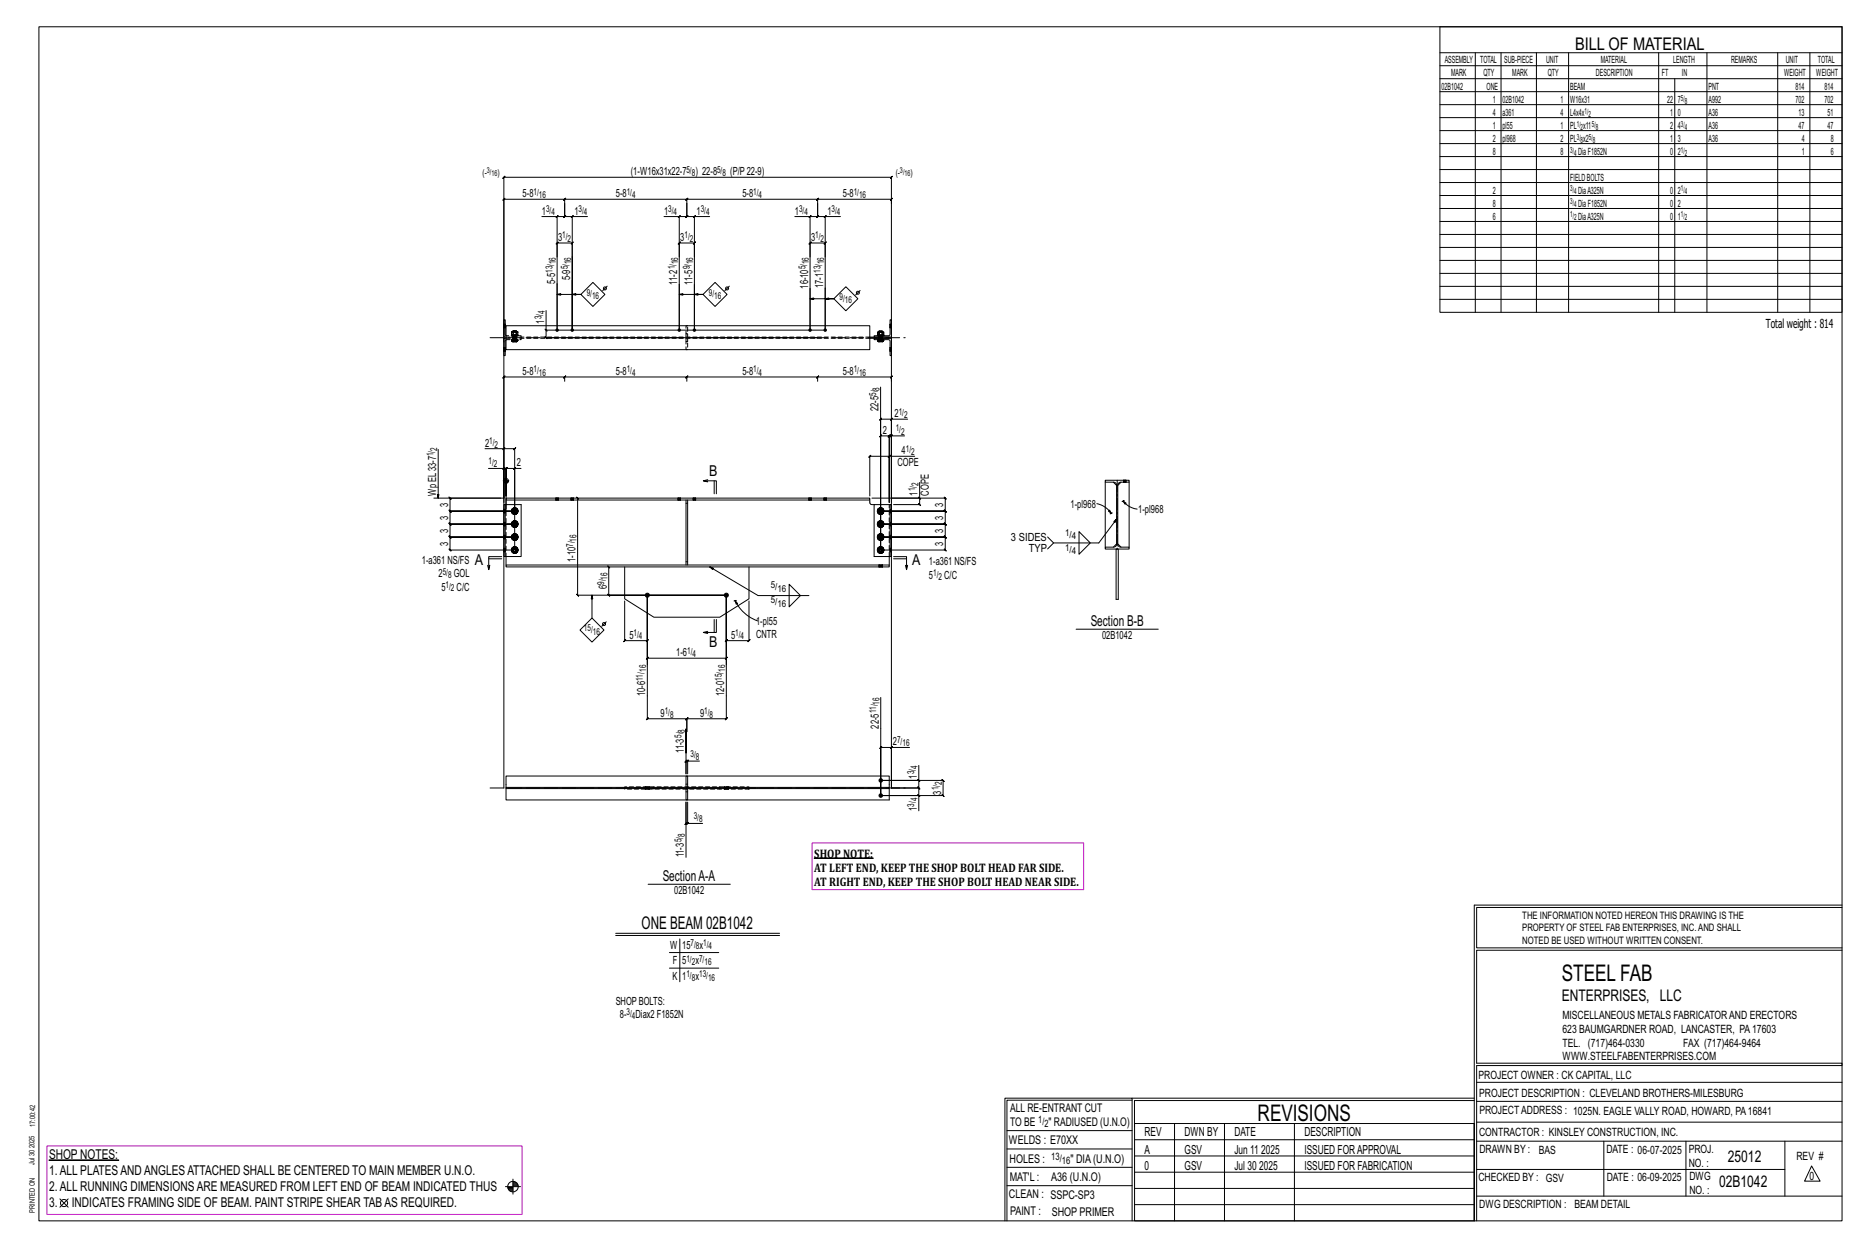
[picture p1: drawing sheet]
<svg xmlns="http://www.w3.org/2000/svg" width="914mm" height="610mm" viewBox="0 0 914 610" stroke-linecap="round" stroke-linejoin="round" font-family="sans-serif">
<g fill="#000" stroke="#000" stroke-width=".49">
<path d="M399 420h28zM24 568h34z"/>
<circle cx="273" cy="162" r=".6"/>
<circle cx="280" cy="162" r=".6"/>
<circle cx="333" cy="162" r=".6"/>
<circle cx="340" cy="162" r=".6"/>
<circle cx="397" cy="162" r=".6"/>
<circle cx="404" cy="162" r=".6"/>
<circle cx="317" cy="291" r="1"/>
<circle cx="356" cy="291" r="1"/>
<circle cx="431" cy="382" r=".9"/>
<circle cx="431" cy="389" r=".9"/>
</g>
<g fill="none" stroke="#000" stroke-width=".49">
<path d="M19 13h883v584h-883zM705 13h197v140h-197zM705 26h197M705 32h197M705 39h197M722 26v127M735 26v127M752 26v127M768 26v127M812 26v127M820 39v114M836 26v127"/>
<path d="M870 26v127M886 26v127M705 45h197M705 51h197M705 58h197M705 64h197M705 70h197M705 77h197M276 100v6l1-1-1 1h-3M276 100v6l1-1-1 1h4M276 100l1-3-1 1v-1h-29l-1 1 1-1v70M276 97h60v1l1-1-1 3"/>
<path d="M277 97l-1 1zM336 97v1l1-1zM336 100v6l1-1-1 1h-3M336 100v6l1-1-1 1h4M336 97h64v1l1-1-1 3M400 98l1-1zM400 100v6l1-1-1 1h-3M400 100v6l1-1-1 1h4M400 97h36v1l1-1-1 3M705 83h197M705 89h197M705 96h197"/>
<path d="M265 106h8v20M272 106l1-1zM280 106l1-1-1 1zM288 106h-8v20v-7l1-1-1 1h-7v-1l-1 1h1v43M325 106h8v20M333 106h-1l1-1zM339 106l1-1zM347 106h-7v20M389 106h8v20M397 106h-1l1-1zM404 106v-1l-1 1zM411 106h-7v20"/>
<path d="M705 102h197M705 108h197M705 115h197M273 139v23zM280 126v36zM280 137v25M333 139v23zM340 139v23zM350 138l6 6-6 6-6-6zM705 121h197M705 127h197M705 134h197"/>
<path d="M247 159h.1M248 159h178v12h-178zM267 152v10h137v-43v-1l-1 1h1h-7v-1l-1 1h1v43M273 144h11h-4M284 144l6-6 6 6-6 6zM297 140l-2 2M333 144h11h-4M357 140l-2 2M397 141v21zM397 146h11h-4M404 141v21zM414 140l6 6-6 6-6-6z"/>
<path d="M421 142l-2 2M436 159h.1M705 140h197M705 146h197M247 170h.1M247 172h.1M247 160h.1M248 166h-1v8l1-8M248 164l-1-8v9h1M251 164h.1M251 165h.1M251 165v1"/>
<path d="M251 166h.1M253 164h.1M253 165h.1M253 165v1M253 166h.1M267 161l1 1zM267 162v3l1 1-1-1h133M333 162v-43h-1l1-1v1h7h-1l1-1v1v43M426 165h9v1h-9M428 166h8v8l-1-8h-7zM428 164h7l1-8v9h-8zM429 164h4z"/>
<path d="M430 166v1zM430 164v-2v2M430 166v1M430 164h.1M430 165h.1M430 165v1M430 166h.1M430 162h3v2M430 162h2v2M430 167h2M430 166h1M431 167l1-1v1"/>
<path d="M432 166h-1v1M432 164h.1M432 165h.1M432 165v1M432 166h.1M432 166l1 1M433 167h-2M436 170h.1M436 172h.1M436 160h.1M276 187l1-3-1 1v-1h-29l-1 1 1-1v62M276 184h60v1l1-1-1 3"/>
<path d="M277 184l-1 1zM336 184h64v1l1-1-1 3M337 184l-1 1zM400 184h36v1l1-1-1 3M401 184l-1 1zM431 189v80v-64v1l1-1h-1h5M214 220v24M237 220h10v24v-15h-8M247 220h5h-1l1-1v1v49h-32l1 1-1-1v-6h1l-1-1v1h32h-32h1l-1-1v1v-7l1 1-1-1h32h-32l1 1-1-1v-6l1 1-1-1 1 1-1-1v-6h1l-1-1v1h25M247 219l-1 1zM436 213h-1h1l-1 1v-1v33M437 205l-1 1z"/>
<path d="M437 213l-1 1zM443 213h-7v33M444 205h-8v39h27l-1-1 1 1v6h-1l1 1v-1h-32h32h-1l1 1v-1v6h-1l1 1v-1h-32h32h-1l1 1v-1v7l-1-1 1 1h-32h32l-1-1 1 1v6h-1l1 1v-1h-32v-56v1l1-1h-1h4v1l1-1h-1v33M246 235h3M247 229l-1 1 1-1zM247 229h8M247 235h.1M247 234v1M248 234v9v-14l-1 1 1-1-1 1 1-1v21M248 235v1M249 235v1M252 229l-1 1 1-1z"/>
<path d="M252 229v21h-32h32M346 236l-2-1h7v7M346 235h-2M350 235v7M435 223h1l-1 1zM435 223h-9l-1 1 1-1v20M448 223h-13v23M450 236v8h-23M541 235h12v1h-5l-1 1v29l1 2h5v1h-12v-1h5l1-2v-29l-1-1h-5zM541 236v32M545 236l2 1M549 236l-2 1"/>
<path d="M550 235h.1M550 236h.1M551 235h.1M551 236h.1M553 236v32M212 244h35M247 247v25zM247 247h8v25h-8M248 244h178v1h-178zM248 245v2M250 256h1M250 250h1"/>
<path d="M251 256h.1M251 249v1M251 257v1M251 251h.1M251 256v1M251 250v1M251 256v-1l-1 1 1 1M251 250v-1l-1 1 1 1v-1M251 257l1 1M251 251l1 1M251 255h.1M251 249h.1"/>
<path d="M252 257l1 1M252 251h1M252 255l-1 1M252 255h1v1M252 249h-1M252 249h1M252 255l1 1v1M252 249l1 1v1M253 255h-1M253 249h-1M253 257v1l-1-1M253 251h-1"/>
<path d="M253 257h.1M253 250v1M253 256l-1 1M253 250l-1 1M253 255v1M253 249v1M253 256h.1M272 244h.1M272 245h.1M273 244h.1M273 245h.1M280 244h.1"/>
<path d="M280 245h.1M281 244h.1M281 245h.1M283 244l-1-1 1 1v47h-1l1 1v-1h73h-58v1l-1-1h1v-14v1l-1-1h1M332 244h.1M332 245h.1M333 244h.1M333 245h.1M336 245v31M337 245v31M339 244h.1M339 245h.1"/>
<path d="M341 244h.1M341 245h.1M396 244h.1M396 245h.1M397 244h.1M397 245h.1M403 244h.1M403 245h.1M405 244h.1M405 245h.1M426 245v2h2M430 256h.1"/>
<path d="M430 250h.1M430 249v1M430 251h.1M430 257v1M430 250v1M430 256v1M430 250v-1v1v1v-1M430 256v-1v1v1M430 251l1 1M430 257l1 1M430 249h.1M430 255h.1"/>
<path d="M431 251h1M431 257l1 1M431 249h-1M431 249h1M431 255l-1 1M431 255h1v1M431 249l2 1-1 1M431 255l2 1-1 1M432 249h-1M432 255h-1M432 251h-1M432 257v1l-1-1"/>
<path d="M432 250v1M432 257h.1M432 250l-1 1M432 256l-1 1M432 249v1M432 255v1M432 249l1 1M432 256h1M436 247v25zM436 247h-8v25h8M450 243l1 1zM450 244v3v-1l1 1h-1h-13"/>
<path d="M537 246a11 11 0 0 1 7 5M543 250l1 1zM544 251h-1M545 251h-1M547 254l-9 12h-22l-3-3M550 245l1 1v1zM550 245l3 3 4 1M550 245h-1M550 245h.1M239 277v2M239 273h7M246 272h-7v7l1-2"/>
<path d="M248 276h187v1h-187zM248 272v4M250 269h1M250 263h1M251 269h.1M251 262v1M251 270v1M251 264h.1M251 269v1M251 263h.1M251 269v-1l-1 1 1 1M251 262l-1 1 1 1v-1"/>
<path d="M251 270l1 1M251 263l1 1M251 268h.1M251 261v1M252 270l1 1M252 264h1M252 268h-1M252 268h1M252 261l-1 1M252 262l1-1v1M252 268l1 1v1M252 262l1 1"/>
<path d="M253 268h-1M253 261l-1 1M253 270v1l-1-1M253 263v1h-1M253 270h.1M253 263v1M253 269l-1 1M253 263l-1 1M253 268v1M253 262h.1M253 269h.1M253 262v1"/>
<path d="M306 277v16l14 9h32l15-9v-16M347 277l24 14h25M430 269h.1M430 263h.1M430 262v1M430 264h.1M430 270v1M430 269v1M430 262v1v1v-1M430 269v-1v1v1M430 276h.1M430 277h.1"/>
<path d="M430 263l1 1M430 270l1 1M430 261v1M430 268h.1M431 264h1M431 270l1 1M431 261l-1 1M431 262l1-1v1M431 268h-1M431 268h1M431 262l2 1h-1M431 268l2 1-1 1"/>
<path d="M432 261l-1 1M432 268h-1M432 263v1h-1M432 270v1l-1-1M432 276h.1M432 277h.1M432 263v1M432 270h.1M432 263l-1 1M432 269l-1 1M432 262h.1M432 268v1"/>
<path d="M432 262l1 1M432 269h1M435 272v4M437 272h7v7v-2M437 273h7M443 277l1 2M516 266l-3 3M528 260l6 6-6 5zM546 269h1v24h-1zM547 266l-2 2M547 266l2 2M290 291v11"/>
<path d="M317 291v61h-1l1-1v1h19l1-1-1 1v6v-6l1-1-1 1h20h-1l1-1v1v-61v22l-1 1 1-1h11l-1 1 1-1v-19M317 291v22l-1 1 1-1h-11l-1 1 1-1v-19M317 291v31l-1 1 1-1h39l-1 1 1-1v-31v34M360 294l1 1-1 1zM360 294a19 19 0 0 0 11 10M360 294h-1M360 294h.1M386 286l6 5-6 6zM284 308l6-6 6 6-6 6zM297 304l-2 2M346 309h-2M350 303v6"/>
<path d="M351 303v6h-7l2 1M527 308h40M431 341v48v-23l1-1-1 1h5M336 380h1v5h-1zM336 368v-11v22v-7l-1 1 1-1h1M337 372l-1 1zM342 372h-5v7M437 365l-1 1zM445 366h-9v20M450 374v8h-19h31l-1-1 1 1v7h-1l1 1v-1h-31h19v8M247 386v-299h-1l1-1v1h189l1-1-1 1v299M248 385h187v1h-187z"/>
<path d="M248 386v5h187v-5M248 385v-5h187v5M316 385h.1M316 386h.1M318 385h.1M318 386h.1M336 386h1v5h-1zM337 392v11h7M355 385h.1M355 386h.1M357 385h.1M357 386h.1"/>
<path d="M436 386h14l-1-1 1 1v3M449 381l1 1zM449 389l1 1zM450 382v4l-1-1 1 1h-14M337 403v-1l-1 1zM337 403h-1v-1l-1 1h1v-11v27M317 433h40M301 457h81M301 458h81M333 459v21M722 443v154M722 443h180"/>
<path d="M902 444h-179v20h179M328 466h24M328 474h24M902 465h-179v55h179v1h-179v76M554 538h-61v59M554 537h168M722 538h-167v13M723 539h179M723 530h179M493 553h61M555 550h167v47h-167zM555 558h167"/>
<path d="M575 550v47M599 550v47M634 550v47M723 549h179M723 558h179M785 558v27M825 558v27M874 558v27M251 577v7M251 579h2M251 580h3M251 578h2"/>
<path d="M493 571h61M493 562h61M555 573h167M555 566h167M723 572h151M887 570l4 8h-8zM29 587l4 4M33 587l-4 4M247 581h8M249 581h2M249 582h2M250 583h1"/>
<path d="M492 597v-60h62v60M493 580h61M555 589h167M555 581h167M723 585h179"/>
<circle cx="296" cy="141" r=".7"/>
<circle cx="356" cy="141" r=".7"/>
<circle cx="420" cy="143" r=".7"/>
<circle cx="248" cy="235" r="1.2"/>
<circle cx="296" cy="305" r=".7"/>
<circle cx="31" cy="589" r="1.8"/>
<circle cx="251" cy="581" r="2.6"/>
</g>
<path d="M398 412h133v23h-133zM23 561h233v33h-233z" fill="none" stroke="#f0f" stroke-width=".5"/>
<g fill="none" stroke="#000" stroke-width=".49" stroke-dasharray="2 1.4">
<path d="M247 159v1zM247 159h.1M247 160h.1M336 159h1v4h-1zM436 160h.1M436 160v-1M436 159h.1M247 171h.1M247 170h.1M247 172h.1M247 171v1M248 166h178"/>
<path d="M248 166h7M250 164h.1M250 166v1zM250 167h.1M250 167h1zM250 166h.1M250 162v2zM250 164h1zM250 162h1zM251 166v1zM251 167h.1M251 166h.1"/>
<path d="M251 164h.1M251 165h.1M251 165v1M251 164v1M251 164v2zM251 162h.1M251 162v2zM251 164h2zM251 162h2zM251 164h1zM251 166v-1M251 165v-1"/>
<path d="M251 167h1zM251 166h1zM252 167h.1M252 166h.1M252 164h.1M252 162h.1M252 165v1zM252 166v-1M252 165l-1 1M252 164v1zM252 165v-1M252 166l1-1"/>
<path d="M252 165h.1M252 165l1-1M252 166v1zM252 167h1zM252 166h1zM252 164h1zM252 165v1M253 167h-1zM253 166v1zM253 167h.1M253 166h.1M253 166v-1"/>
<path d="M253 165v1M253 165v-1M253 164h.1M253 162h.1M253 162v2zM253 164v2zM253 165h.1M254 164h.1M255 165v-1h-7M336 167h1v4h-1zM336 166v1M336 163v2"/>
<path d="M337 167v-1M337 165v-2M426 165h-178M430 166v1zM430 167h.1M430 164v-2v2v-2v2h2h-2M430 166v1M430 166h.1M430 165h.1M430 165v1M430 164h.1M430 164v1"/>
<path d="M430 164v2zM430 162h1M430 162h2M430 167h1M430 162h.1M430 164h-1h1M430 164h2M430 166v-1M430 165v-1M430 167h1zM430 167h1h1M431 162h.1"/>
<path d="M431 162h1M431 165v1zM431 166v-1M431 165l-1 1M431 164v1zM431 165v-1M431 166l1-1M431 165h.1M431 166h.1M431 165l1-1M431 164h.1M431 167l-1-1 2 1"/>
<path d="M431 166l1 1M431 165v1M431 167h1M432 166h.1M432 166v-1M432 165v1M432 165v-1M432 164h.1M432 162h.1M432 162v2zM432 164h1h-1v-2h1v2M432 164v2z"/>
<path d="M432 165h.1M432 167h.1M432 166l1 1h-1zM432 164h1M432 166l1 1M436 171h.1M436 172h.1M436 170h.1M436 171v-1M550 235v1M550 235h.1M551 235v1z"/>
<path d="M551 235l-1 1M551 236h-1M551 235v1M551 235h.1M551 236h.1M551 236v-1M247 257h.1M247 256h.1M247 251h.1M247 250v1M247 250h.1M247 249h.1"/>
<path d="M247 257v-1v1M248 247v25M250 256v1zM250 250v1zM250 256l1 1zM250 256l1-1-1 1 1 2-1-2h1M250 250l1 1zM250 250l1-1-1 1 1 1-1-1h1M250 256h.1M250 257l1 1zM250 249v1zM250 251h1z"/>
<path d="M251 257v-1M251 256h.1M251 251v-1M251 249v1M251 255l-1 1zM251 258h.1M251 255h.1M251 249h-1zM251 251v1zM251 249h.1M251 257v1zM251 257v1"/>
<path d="M251 251h.1M251 257h1M251 256l1-1M251 250l1 1M251 250l1-1M251 256v1zM251 250h.1M251 258h2zM251 255h2zM251 251h2zM251 249h2zM251 256v-1l-1 1h1v1"/>
<path d="M251 249l-1 1 1-1v2M251 257h1zM251 256h1zM251 250l1 1zM251 250l1-1zM251 258h1zM251 255h1zM251 252h1zM251 249l1-1zM252 257v1h-1h1h-1zM252 257h.1M252 256h.1"/>
<path d="M252 251v1l-1-1 1 1-1-1zM252 251h.1M252 249h.1M252 255h-1h1h-1h1M252 258h1zM252 258h1M252 257l1 1M252 255h1h-1h1h-1zM252 255h1zM252 249h-1h1h-1h1M252 252h1zM252 252l1-1z"/>
<path d="M252 252l1-1M252 251h1M252 249h1h-1h1h-1zM252 248l1 1zM252 257h1M252 257h1zM252 256h1zM252 255l1 1M252 251l1-1zM252 249l1 1zM252 249h1M253 258v-1z"/>
<path d="M253 258v-1M253 255h.1M253 251h.1M253 249h.1M253 258h.1M253 252v-1zM253 256h.1M253 250h.1M253 255v1zM253 249v1zM253 256v1zM253 257h.1"/>
<path d="M253 256v-1M253 250v1M253 250v-1M253 257v-1M253 255v1v1M253 251v-1M253 249v2M253 249v1M253 257v1zM253 256h1zM253 249l1 1zM253 256v2z"/>
<path d="M253 250v1zM254 256l-1 1zM254 250l-1 1zM272 244v1M272 244h.1M273 244v1zM273 244l-1 1M273 245h-1M273 244v1M273 244h.1M273 245h.1M273 245v-1"/>
<path d="M280 244v1M280 244h.1M280 244v1zM280 245h.1M281 244v1M281 244h.1M281 245h.1M281 245v-1M332 244v1M332 244h.1M333 244v1zM333 244l-1 1"/>
<path d="M333 245h-1M333 244v1M333 244h.1M333 245h.1M333 245v-1M336 246h1M339 244v1M339 244h.1M340 244l-1 1M340 244v1zM340 245h.1M340 244v1"/>
<path d="M340 244h1M341 245h-1M341 245v-1M396 244v1M396 244h.1M397 244v1zM397 244l-1 1M397 245h-1M397 244v1M397 244h.1M397 245h.1M397 245v-1"/>
<path d="M403 244v1M403 244h.1M404 244l-1 1M404 244v1zM404 244v1M404 245h.1M404 244h1M405 245h-1M405 245v-1M429 250l1 1zM429 256l1 1zM430 250v1z"/>
<path d="M430 250v-1v1v1v-1M430 256v1zM430 256v-1v1v2v-2M430 249l-1 1zM430 251h.1M430 256h-1zM430 257v1zM430 251v-1M430 249v1M430 257v-1M430 256h.1M430 249h.1"/>
<path d="M430 251v1zM430 255v1zM430 258h.1M430 255h.1M430 257v1M430 250l1 1M430 250l1-1M430 257h1M430 256l1-1M430 250h.1M430 251h2zM430 249h2z"/>
<path d="M430 258h2zM430 255h2zM430 249v1v-1v2M430 256v-1v1v1M430 250l1 1zM430 250l1-1zM430 257h1zM430 256h1zM430 252h1zM430 249l1-1zM430 258h1zM430 255h1z"/>
<path d="M431 251v1l-1-1 1 1-1-1zM431 251h.1M431 249h.1M431 257v1h-1h1h-1zM431 257h.1M431 256h.1M431 249h-1h1h-1h1M431 252h1zM431 252l1-1zM431 252l1-1M431 251h1M431 249h1h-1h1h-1z"/>
<path d="M431 248l1 1zM431 255h-1h1h-1h1M431 258h1zM431 258h1M431 257l1 1M431 255h1h-1h1h-1zM431 255h1zM431 251l1-1zM431 249l1 1zM431 249h1M431 257h1M431 257h1z"/>
<path d="M431 256h1zM431 255l1 1M432 251h.1M432 249h.1M432 258v-1zM432 258v-1M432 255h.1M432 252v-1zM432 258h.1M432 250h.1M432 256h.1M432 249l1 1z"/>
<path d="M432 255l1 1zM432 256v1zM432 250v1M432 250v-1M432 257h.1M432 256v-1M432 251v-1M432 249v2M432 257v-1M432 255v1v1M432 249h1zM432 249l1 1"/>
<path d="M432 256h1zM432 256h1M433 251h-1zM433 249v1zM433 257l-1 1zM433 256h.1M433 250l-1 1zM433 256l-1 2zM433 250v1zM433 256v1zM436 249h.1M436 250v-1"/>
<path d="M436 256h.1M436 250h.1M436 251h.1M436 257h.1M247 270h.1M247 269v1M247 269h.1M247 268h.1M247 264h.1M247 264v-1M247 263v1M247 263h.1"/>
<path d="M247 262h.1M250 269v1zM250 263h.1M250 269l1 1zM250 269l1-1-1 1 1 1-1-1h1M250 263h1zM250 263l1-2-1 2 1 1-1-1h1M250 268v1zM250 270h1zM250 262v1zM250 263l1 1zM251 270v-1"/>
<path d="M251 269h.1M251 263h.1M251 262v1M251 268h-1zM251 270v1zM251 268h.1M251 262h-1zM251 264h.1M251 262v-1zM251 270v1M251 262v-1M251 270h1"/>
<path d="M251 269l1-1M251 263l1 1M251 262h1M251 269v1zM251 270h2zM251 268h2zM251 264h2zM251 261h2zM251 268l-1 1h1v1M251 262l-1 1 1-1v1v1v-1v1v-1M251 270h1zM251 269l1-1z"/>
<path d="M251 262v1zM251 263h1zM251 262h1zM251 271h1zM251 268h1zM251 264h1zM251 261h1zM252 270v1h-1h1h-1zM252 270h.1M252 268h.1M252 264h-1h1h-1zM252 263v1z"/>
<path d="M252 262h.1M252 268h-1h1h-1h1M252 271h1zM252 271h1M252 270l1 1M252 268h1h-1h1h-1zM252 268h1zM252 261h-1h1h-1l1 1M252 264h1zM252 264h1M252 264v-1zM252 261h1h-1h1l-1 1z"/>
<path d="M252 261h1zM252 270h1M252 270h1zM252 268l1 1zM252 268h1M252 264l1-1M252 263h1zM252 262h1zM252 262h1M253 271v-1zM253 271v-1M253 268h.1"/>
<path d="M253 264h.1M253 261v1zM253 261v1M253 269h.1M253 262v1zM253 268v1zM253 261v2zM253 269v1zM253 263h.1M253 270h.1M253 269v-1M253 263v1"/>
<path d="M253 262h.1M253 270v-1M253 268v2M253 264v-1M253 262v1M253 268l1 1zM253 263v1zM253 262l1 1zM254 269l-1 1zM254 263h-1zM337 275h-1M429 263h1z"/>
<path d="M429 269l1 1zM430 263h.1M430 263v-2v2v1v-1M430 269v1zM430 269v-1v1v1v-1M430 262l-1 1zM430 263v1zM430 268l-1 1zM430 270h.1M430 262v1M430 270v-1M430 269h.1"/>
<path d="M430 262h.1M430 264h.1M430 262v-1zM430 268h.1M430 270v1zM430 262v-1M430 270v1M430 263l1 1M430 262h1M430 270h1M430 269l1-1M430 276h.1"/>
<path d="M430 276v1M430 264h2zM430 261h2zM430 270h2zM430 268h2zM430 262v1v-1v1v1v-1v1v-1M430 268v1v1M430 277h.1M430 262v1zM430 263h1zM430 262h1zM430 270h1z"/>
<path d="M430 269l1-1zM430 264h1zM430 261h1zM430 271h1zM430 268h1zM431 277v-1M431 264h-1h1h-1zM431 263v1zM431 262h.1M431 270v1h-1h1h-1zM431 270h.1M431 268h.1"/>
<path d="M431 276v1zM431 261h-1h1h-1l1 1M431 264h1zM431 264h1M431 264v-1zM431 261h1h-1h1l-1 1zM431 261h1zM431 268h-1h1h-1h1M431 271h1zM431 271h1M431 270l1 1M431 268h1h-1h1h-1z"/>
<path d="M431 268h1zM431 277l1-1M431 276h.1M431 264l1-1M431 263h1zM431 262h1zM431 262h1M431 270h1M431 270h1zM431 268l1 1zM431 268h1M432 264h.1"/>
<path d="M432 261v1zM432 261v1M432 271v-1zM432 271v-1M432 268h.1M432 277v-1M432 262v1zM432 269h.1M432 261l1 2zM432 268l1 1zM432 263h.1M432 269v1z"/>
<path d="M432 277h.1M432 263v1M432 262h.1M432 270h.1M432 269v-1M432 264v-1M432 262v1M432 270v-1M432 268v2M432 262h1zM432 268h1zM432 262l1 1z"/>
<path d="M432 262l1 1M432 269h1zM432 269h1M433 263l-1 1zM433 262v1zM433 270h-1zM433 268v1zM433 269l-1 1zM433 263h.1M433 269v1zM435 272v-25M436 262h.1"/>
<path d="M436 262v1v-1M436 268h.1M436 269v-1M436 263h.1M436 264h.1M436 269h.1M436 270h.1M306 385h61v1h-61zM316 385h.1M316 385v1M316 386h.1M316 386v-1"/>
<path d="M316 385l1 1zM317 386l1-1M317 385h.1M318 386v-1M318 386h.1M320 386v-1M336 387h1M337 384h-1M352 385v1M355 385h.1M355 385v1M355 386h.1"/>
<path d="M355 386v-1M355 385l1 1zM356 386v-1M356 385h.1M356 386l1-1M357 386v-1M357 386h-1"/>
</g>
<path d="M240 165h203M240 386h203" fill="none" stroke="#000" stroke-width=".49" stroke-dasharray="6.8 1 0 1"/>
<path d="M547 235v34" fill="none" stroke="#000" stroke-width=".49" stroke-dasharray="5.8 1 1 1"/>
<g font-size="11.2">
<text x="764" y="480">STEEL FAB</text>
<text x="616" y="548">REVISIONS</text>
</g>
<g font-size="8.6">
<text x="771" y="24">BILL OF MATERIAL</text>
<text x="314" y="455">ONE BEAM 02B1042</text>
</g>
<g font-size="7.9">
<text x="765" y="490">ENTERPRISES, LLC</text>
<text x="846" y="569">25012</text>
<text x="842" y="581">02B1042</text>
</g>
<g font-size="7.3">
<text x="347" y="233">B</text>
<text x="232" y="276">A</text>
<text x="447" y="276">A</text>
<text x="534" y="306">Section B-B</text>
<text x="347" y="317">B</text>
<text x="324" y="431">SectionA-A</text>
</g>
<g font-size="6.6">
<text x="24" y="567">SHOP NOTES:</text>
<text x="24" y="575">1.ALL PLATESANDANGLESATTACHED SHALL BE CENTERED TO MAIN MEMBER U.N.O.</text>
<text x="24" y="583">2.ALL RUNNING DIMENSIONSARE MEASURED FROM LEFT END OF BEAM INDICATED THUS</text>
<text x="24" y="591">3.</text>
<text x="35" y="591">INDICATES FRAMING SIDE OF BEAM. PAINT STRIPE SHEAR TABAS REQUIRED.</text>
</g>
<g font-size="6.1">
<text x="864" y="161">Total weight : 814</text>
<text x="399" y="420">SHOP NOTE:</text>
<text x="399" y="427">AT LEFT END, KEEP THE SHOP BOLT HEAD FAR SIDE.</text>
<text x="399" y="433">AT RIGHT END, KEEP THE SHOP BOLT HEAD NEAR SIDE.</text>
<text x="560" y="556">REV</text>
<text x="580" y="556">DWN BY</text>
<text x="604" y="556">DATE</text>
<text x="639" y="556">DESCRIPTION</text>
<text x="560" y="564">A</text>
<text x="580" y="564">GSV</text>
<text x="604" y="564">Jun 11</text>
<text x="617" y="564">2025</text>
<text x="639" y="564">ISSUED FORAPPROVAL</text>
<text x="560" y="572">0</text>
<text x="580" y="572">GSV</text>
<text x="604" y="572">Jul 30</text>
<text x="616" y="572">2025</text>
<text x="639" y="572">ISSUED FOR FABRICATION</text>
</g>
<g font-size="5.9">
<text x="494" y="560">WELDS : E70XX</text>
<text x="494" y="569">HOLES :</text>
<text x="524" y="569">&quot; DIA(U.N.O)</text>
<text x="494" y="578">MAT'L :</text>
<text x="515" y="578">A36 (U.N.O)</text>
<text x="494" y="586">CLEAN : SSPC-SP3</text>
<text x="495" y="595">PAINT :</text>
<text x="515" y="595">SHOP PRIMER</text>
</g>
<g font-size="5.8">
<text x="494" y="544">ALL RE-ENTRANT CUT</text>
<text x="494" y="551">TO BE</text>
<text x="513" y="551">&quot; RADIUSED (U.N.O)</text>
</g>
<g font-size="5.6">
<text x="765" y="499">MISCELLANEOUS METALS FABRICATORAND ERECTORS</text>
<text x="765" y="505">623 BAUMGARDNER ROAD, LANCASTER, PA17603</text>
<text x="765" y="512">TEL. (717)464-0330</text>
<text x="824" y="512">FAX (717)464-9464</text>
<text x="765" y="519">WWW.STEELFABENTERPRISES.COM</text>
<text x="724" y="528">PROJECT OWNER : CK CAPITAL, LLC</text>
<text x="724" y="537">PROJECT DESCRIPTION : CLEVELAND BROTHERS-MILESBURG</text>
<text x="724" y="545">PROJECTADDRESS : 1025N. EAGLE VALLY ROAD, HOWARD, PA16841</text>
<text x="724" y="556">CONTRACTOR : KINSLEY CONSTRUCTION, INC.</text>
<text x="724" y="564">DRAWN BY :</text>
<text x="753" y="564">BAS</text>
<text x="786" y="564">DATE : 06-07-2025</text>
<text x="827" y="564">PROJ.</text>
<text x="879" y="568">REV #</text>
<text x="827" y="571">NO. :</text>
<text x="724" y="578">CHECKED BY : GSV</text>
<text x="787" y="578">DATE : 06-09-2025</text>
<text x="827" y="578">DWG</text>
<text x="886" y="578">0</text>
<text x="827" y="584">NO. :</text>
<text x="724" y="591">DWG DESCRIPTION : BEAM DETAIL</text>
</g>
<g font-size="5.5">
<text x="309" y="86">(1-W16x31x22-7</text>
<text x="340" y="86">) 22-8</text>
<text x="357" y="86">(P/P22-9)</text>
<text x="256" y="96">5-8</text>
<text x="301" y="96">5-8</text>
<text x="363" y="96">5-8</text>
<text x="413" y="96">5-8</text>
<text x="265" y="105">1</text>
<text x="281" y="105">1</text>
<text x="325" y="105">1</text>
<text x="341" y="105">1</text>
<text x="389" y="105">1</text>
<text x="405" y="105">1</text>
<text x="273" y="118">3</text>
<text x="333" y="118">3</text>
<text x="397" y="118">3</text>
<text x="279" y="137" transform="rotate(-90 279 137)">5-9</text>
<text x="272" y="139" transform="rotate(-90 272 139)">5-5</text>
<text x="332" y="139" transform="rotate(-90 332 139)">11-2</text>
<text x="339" y="139" transform="rotate(-90 339 139)">11-5</text>
<text x="396" y="141" transform="rotate(-90 396 141)">16-10</text>
<text x="403" y="141" transform="rotate(-90 403 141)">17-1</text>
<text x="266" y="158" transform="rotate(-90 266 158)">1</text>
<text x="256" y="183">5-8</text>
<text x="301" y="183">5-8</text>
<text x="363" y="183">5-8</text>
<text x="413" y="183">5-8</text>
<text x="430" y="201" transform="rotate(-90 430 201)">22-5</text>
<text x="438" y="204">2</text>
<text x="432" y="212">2</text>
<text x="237" y="219">2</text>
<text x="439" y="228">COPE</text>
<text x="441" y="222">4</text>
<text x="253" y="228">2</text>
<text x="214" y="243" transform="rotate(-90 214 243)">Wp EL33-7</text>
<text x="449" y="242" transform="rotate(-90 449 242)">1</text>
<text x="455" y="242" transform="rotate(-90 455 242)">COPE</text>
<text x="219" y="248" transform="rotate(-90 219 248)">3</text>
<text x="462" y="248" transform="rotate(-90 462 248)">3</text>
<text x="524" y="248">1-pl968</text>
<text x="557" y="251">1-pl968</text>
<text x="219" y="254" transform="rotate(-90 219 254)">3</text>
<text x="462" y="254" transform="rotate(-90 462 254)">3</text>
<text x="219" y="261" transform="rotate(-90 219 261)">3</text>
<text x="462" y="261" transform="rotate(-90 462 261)">3</text>
<text x="219" y="267" transform="rotate(-90 219 267)">3</text>
<text x="462" y="267" transform="rotate(-90 462 267)">3</text>
<text x="495" y="265">3 SIDES</text>
<text x="206" y="276">1-a361 NS/FS</text>
<text x="282" y="275" transform="rotate(-90 282 275)">1-10</text>
<text x="504" y="270">TYP</text>
<text x="455" y="277">1-a361 NS/FS</text>
<text x="215" y="282">2</text>
<text x="222" y="282">GOL</text>
<text x="455" y="283">5</text>
<text x="462" y="283">C/C</text>
<text x="216" y="289">5</text>
<text x="224" y="289">C/C</text>
<text x="297" y="288" transform="rotate(-90 297 288)">6</text>
<text x="370" y="306">1-pl55</text>
<text x="308" y="312">5</text>
<text x="358" y="312">5</text>
<text x="370" y="312">CNTR</text>
<text x="539" y="313">02B1042</text>
<text x="331" y="321">1-6</text>
<text x="316" y="340" transform="rotate(-90 316 340)">10-6</text>
<text x="355" y="340" transform="rotate(-90 355 340)">12-0</text>
<text x="323" y="351">9</text>
<text x="343" y="351">9</text>
<text x="430" y="356" transform="rotate(-90 430 356)">22-5</text>
<text x="437" y="365">2</text>
<text x="335" y="368" transform="rotate(-90 335 368)">11-3</text>
<text x="449" y="381" transform="rotate(-90 449 381)">1</text>
<text x="461" y="389" transform="rotate(-90 461 389)">3</text>
<text x="449" y="397" transform="rotate(-90 449 397)">1</text>
<text x="335" y="419" transform="rotate(-90 335 419)">11-3</text>
<text x="330" y="438">02B1042</text>
<text x="328" y="464">W</text>
<text x="334" y="464">15</text>
<text x="342" y="464">x</text>
<text x="329" y="472">F</text>
<text x="334" y="472">5</text>
<text x="340" y="472">x</text>
<text x="329" y="479">K</text>
<text x="334" y="479">1</text>
<text x="340" y="479">x</text>
<text x="301" y="491">SHOPBOLTS:</text>
<text x="303" y="498">8-</text>
<text x="311" y="498">Diax2 F1852N</text>
</g>
<g font-size="5">
<text x="745" y="450">THE INFORMATION NOTED HEREON THIS DRAWING IS THE</text>
<text x="745" y="456">PROPERTY OF STEEL FAB ENTERPRISES, INC.AND SHALL</text>
<text x="745" y="462">NOTED BE USED WITHOUT WRITTEN CONSENT.</text>
<text x="508" y="550">1/</text>
<text x="511" y="551">2</text>
<text x="515" y="568">13/</text>
<text x="520" y="570">16</text>
</g>
<g font-size="4.9">
<text x="707" y="31">ASSEMBLY</text>
<text x="725" y="31">TOTAL</text>
<text x="736" y="31">SUB-PIECE</text>
<text x="757" y="31">UNIT</text>
<text x="784" y="31">MATERIAL</text>
<text x="819" y="31">LENGTH</text>
<text x="847" y="31">REMARKS</text>
<text x="874" y="31">UNIT</text>
<text x="890" y="31">TOTAL</text>
<text x="710" y="37">MARK</text>
<text x="726" y="37">QTY</text>
<text x="740" y="37">MARK</text>
<text x="758" y="37">QTY</text>
<text x="781" y="37">DESCRIPTION</text>
<text x="814" y="37">FT</text>
<text x="823" y="37">IN</text>
<text x="873" y="37">WEIGHT</text>
<text x="889" y="37">WEIGHT</text>
<text x="706" y="44">02B1042</text>
<text x="728" y="44">ONE</text>
<text x="769" y="44">BEAM</text>
<text x="836" y="44">PNT</text>
<text x="879" y="44">814</text>
<text x="893" y="44">814</text>
<text x="731" y="50">1</text>
<text x="736" y="50">02B1042</text>
<text x="764" y="50">1</text>
<text x="769" y="50">W16x31</text>
<text x="816" y="50">22</text>
<text x="821" y="50">7</text>
<text x="836" y="50">A992</text>
<text x="879" y="50">702</text>
<text x="893" y="50">702</text>
<text x="731" y="57">4</text>
<text x="736" y="57">a361</text>
<text x="764" y="57">4</text>
<text x="769" y="57">L4x4x</text>
<text x="818" y="57">1</text>
<text x="821" y="57">0</text>
<text x="836" y="57">A36</text>
<text x="880" y="57">13</text>
<text x="895" y="57">51</text>
<text x="731" y="63">1</text>
<text x="736" y="63">pl55</text>
<text x="764" y="63">1</text>
<text x="769" y="63">PL x11</text>
<text x="818" y="63">2</text>
<text x="821" y="63">4</text>
<text x="836" y="63">A36</text>
<text x="880" y="63">47</text>
<text x="895" y="63">47</text>
<text x="731" y="69">2</text>
<text x="736" y="69">pl968</text>
<text x="764" y="69">2</text>
<text x="769" y="69">PL x2</text>
<text x="818" y="69">1</text>
<text x="821" y="69">3</text>
<text x="836" y="69">A36</text>
<text x="882" y="69">4</text>
<text x="896" y="69">8</text>
<text x="731" y="76">8</text>
<text x="764" y="76">8</text>
<text x="772" y="76">DiaF1852N</text>
<text x="818" y="76">0</text>
<text x="821" y="76">2</text>
<text x="882" y="76">1</text>
<text x="896" y="76">6</text>
<text x="769" y="88">FIELDBOLTS</text>
<text x="731" y="95">2</text>
<text x="772" y="95">DiaA325N</text>
<text x="818" y="95">0</text>
<text x="821" y="95">2</text>
<text x="731" y="101">8</text>
<text x="772" y="101">DiaF1852N</text>
<text x="818" y="101">0</text>
<text x="821" y="101">2</text>
<text x="731" y="107">6</text>
<text x="772" y="107">DiaA325N</text>
<text x="818" y="107">0</text>
<text x="821" y="107">1</text>
</g>
<g font-size="4.7">
<text x="236" y="86">(-</text>
<text x="243" y="86">)</text>
<text x="336" y="84">5/</text>
<text x="339" y="86">8</text>
<text x="351" y="84">5/</text>
<text x="354" y="86">8</text>
<text x="438" y="86">(-</text>
<text x="446" y="86">)</text>
<text x="261" y="95">1/</text>
<text x="307" y="95">1/</text>
<text x="369" y="95">1/</text>
<text x="418" y="95">1/</text>
<text x="264" y="97">16</text>
<text x="309" y="97">4</text>
<text x="371" y="97">4</text>
<text x="421" y="97">16</text>
<text x="267" y="104">3/</text>
<text x="270" y="105">4</text>
<text x="283" y="104">3/</text>
<text x="286" y="105">4</text>
<text x="327" y="104">3/</text>
<text x="330" y="105">4</text>
<text x="343" y="104">3/</text>
<text x="346" y="105">4</text>
<text x="391" y="104">3/</text>
<text x="394" y="105">4</text>
<text x="407" y="104">3/</text>
<text x="410" y="105">4</text>
<text x="275" y="117">1/</text>
<text x="278" y="118">2</text>
<text x="335" y="117">1/</text>
<text x="338" y="118">2</text>
<text x="399" y="117">1/</text>
<text x="402" y="118">2</text>
<text x="272" y="129" transform="rotate(-90 272 129)">16</text>
<text x="278" y="132" transform="rotate(-90 278 132)">5/</text>
<text x="280" y="129" transform="rotate(-90 280 129)">16</text>
<text x="330" y="132" transform="rotate(-90 330 132)">1/</text>
<text x="332" y="129" transform="rotate(-90 332 129)">16</text>
<text x="338" y="132" transform="rotate(-90 338 132)">9/</text>
<text x="339" y="129" transform="rotate(-90 339 129)">16</text>
<text x="394" y="132" transform="rotate(-90 394 132)">5/</text>
<text x="396" y="129" transform="rotate(-90 396 129)">16</text>
<text x="403" y="129" transform="rotate(-90 403 129)">16</text>
<text x="270" y="134" transform="rotate(-90 270 134)">13/</text>
<text x="402" y="134" transform="rotate(-90 402 134)">13/</text>
<text x="287" y="145">9/</text>
<text x="290" y="146">16</text>
<text x="347" y="145">9/</text>
<text x="350" y="146">16</text>
<text x="411" y="147">9/</text>
<text x="414" y="148">16</text>
<text x="267" y="154" transform="rotate(-90 267 154)">4</text>
<text x="265" y="156" transform="rotate(-90 265 156)">3/</text>
<text x="261" y="182">1/</text>
<text x="264" y="184">16</text>
<text x="307" y="182">1/</text>
<text x="309" y="184">4</text>
<text x="369" y="182">1/</text>
<text x="371" y="184">4</text>
<text x="418" y="182">1/</text>
<text x="421" y="184">16</text>
<text x="430" y="191" transform="rotate(-90 430 191)">8</text>
<text x="429" y="194" transform="rotate(-90 429 194)">5/</text>
<text x="440" y="203">1/</text>
<text x="443" y="205">2</text>
<text x="438" y="211">1/</text>
<text x="441" y="213">2</text>
<text x="214" y="221" transform="rotate(-90 214 221)">2</text>
<text x="239" y="217">1/</text>
<text x="242" y="219">2</text>
<text x="443" y="221">1/</text>
<text x="212" y="223" transform="rotate(-90 212 223)">1/</text>
<text x="239" y="227">1/</text>
<text x="446" y="223">2</text>
<text x="242" y="229">2</text>
<text x="450" y="238" transform="rotate(-90 450 238)">2</text>
<text x="448" y="240" transform="rotate(-90 448 240)">1/</text>
<text x="521" y="262">1/</text>
<text x="525" y="264">4</text>
<text x="281" y="268" transform="rotate(-90 281 268)">7/</text>
<text x="282" y="265" transform="rotate(-90 282 265)">16</text>
<text x="521" y="269">1/</text>
<text x="525" y="271">4</text>
<text x="217" y="281">5/</text>
<text x="457" y="282">1/</text>
<text x="218" y="288">1/</text>
<text x="219" y="283">8</text>
<text x="296" y="286" transform="rotate(-90 296 286)">9/</text>
<text x="297" y="284" transform="rotate(-90 297 284)">16</text>
<text x="377" y="288">5/</text>
<text x="459" y="284">2</text>
<text x="221" y="289">2</text>
<text x="381" y="290">16</text>
<text x="377" y="295">5/</text>
<text x="381" y="297">16</text>
<text x="286" y="309">15/</text>
<text x="290" y="310">16</text>
<text x="310" y="311">1/</text>
<text x="360" y="311">1/</text>
<text x="313" y="313">4</text>
<text x="363" y="313">4</text>
<text x="336" y="320">1/</text>
<text x="339" y="321">4</text>
<text x="316" y="329" transform="rotate(-90 316 329)">16</text>
<text x="355" y="329" transform="rotate(-90 355 329)">16</text>
<text x="315" y="333" transform="rotate(-90 315 333)">11/</text>
<text x="353" y="333" transform="rotate(-90 353 333)">15/</text>
<text x="431" y="345" transform="rotate(-90 431 345)">16</text>
<text x="325" y="349">1/</text>
<text x="328" y="351">8</text>
<text x="345" y="349">1/</text>
<text x="347" y="351">8</text>
<text x="429" y="349" transform="rotate(-90 429 349)">11/</text>
<text x="335" y="358" transform="rotate(-90 335 358)">8</text>
<text x="334" y="361" transform="rotate(-90 334 361)">5/</text>
<text x="439" y="363">7/</text>
<text x="442" y="365">16</text>
<text x="338" y="370">3/</text>
<text x="341" y="372">8</text>
<text x="449" y="376" transform="rotate(-90 449 376)">4</text>
<text x="448" y="379" transform="rotate(-90 448 379)">3/</text>
<text x="459" y="387" transform="rotate(-90 459 387)">1/</text>
<text x="461" y="384" transform="rotate(-90 461 384)">2</text>
<text x="448" y="395" transform="rotate(-90 448 395)">3/</text>
<text x="449" y="392" transform="rotate(-90 449 392)">4</text>
<text x="340" y="401">3/</text>
<text x="342" y="402">8</text>
<text x="334" y="412" transform="rotate(-90 334 412)">5/</text>
<text x="335" y="409" transform="rotate(-90 335 409)">8</text>
<text x="338" y="463">7/</text>
<text x="341" y="465">8</text>
<text x="344" y="463">1/</text>
<text x="347" y="465">4</text>
<text x="336" y="470">1/</text>
<text x="339" y="472">2</text>
<text x="342" y="470">7/</text>
<text x="345" y="472">16</text>
<text x="336" y="478">1/</text>
<text x="339" y="480">8</text>
<text x="342" y="478">13/</text>
<text x="347" y="480">16</text>
<text x="307" y="497">3/</text>
<text x="309" y="498">4</text>
</g>
<g font-size="4.2">
<text x="823" y="49">5/</text>
<text x="825" y="51">8</text>
<text x="776" y="56">1/</text>
<text x="778" y="57">2</text>
<text x="772" y="62">1/</text>
<text x="774" y="63">2</text>
<text x="779" y="62">5/</text>
<text x="781" y="63">8</text>
<text x="823" y="62">3/</text>
<text x="825" y="63">4</text>
<text x="772" y="68">3/</text>
<text x="774" y="70">8</text>
<text x="778" y="68">5/</text>
<text x="780" y="70">8</text>
<text x="769" y="75">3/</text>
<text x="770" y="76">4</text>
<text x="823" y="75">1/</text>
<text x="825" y="76">2</text>
<text x="769" y="94">3/</text>
<text x="770" y="95">4</text>
<text x="823" y="94">1/</text>
<text x="825" y="95">4</text>
<text x="769" y="100">3/</text>
<text x="770" y="101">4</text>
<text x="769" y="106">1/</text>
<text x="770" y="108">2</text>
<text x="823" y="106">1/</text>
<text x="825" y="108">2</text>
</g>
<g font-size="4">
<text x="238" y="85">3/</text>
<text x="241" y="86">16</text>
<text x="441" y="85">3/</text>
<text x="443" y="86">16</text>
</g>
<g font-size="3.7">
<text x="17" y="551" transform="rotate(-90 17 551)">17:00:42</text>
<text x="17" y="562" transform="rotate(-90 17 562)">2025</text>
<text x="17" y="570" transform="rotate(-90 17 570)">Jul 30</text>
<text x="17" y="593" transform="rotate(-90 17 593)">PRINTED ON</text>
</g>
</svg>
